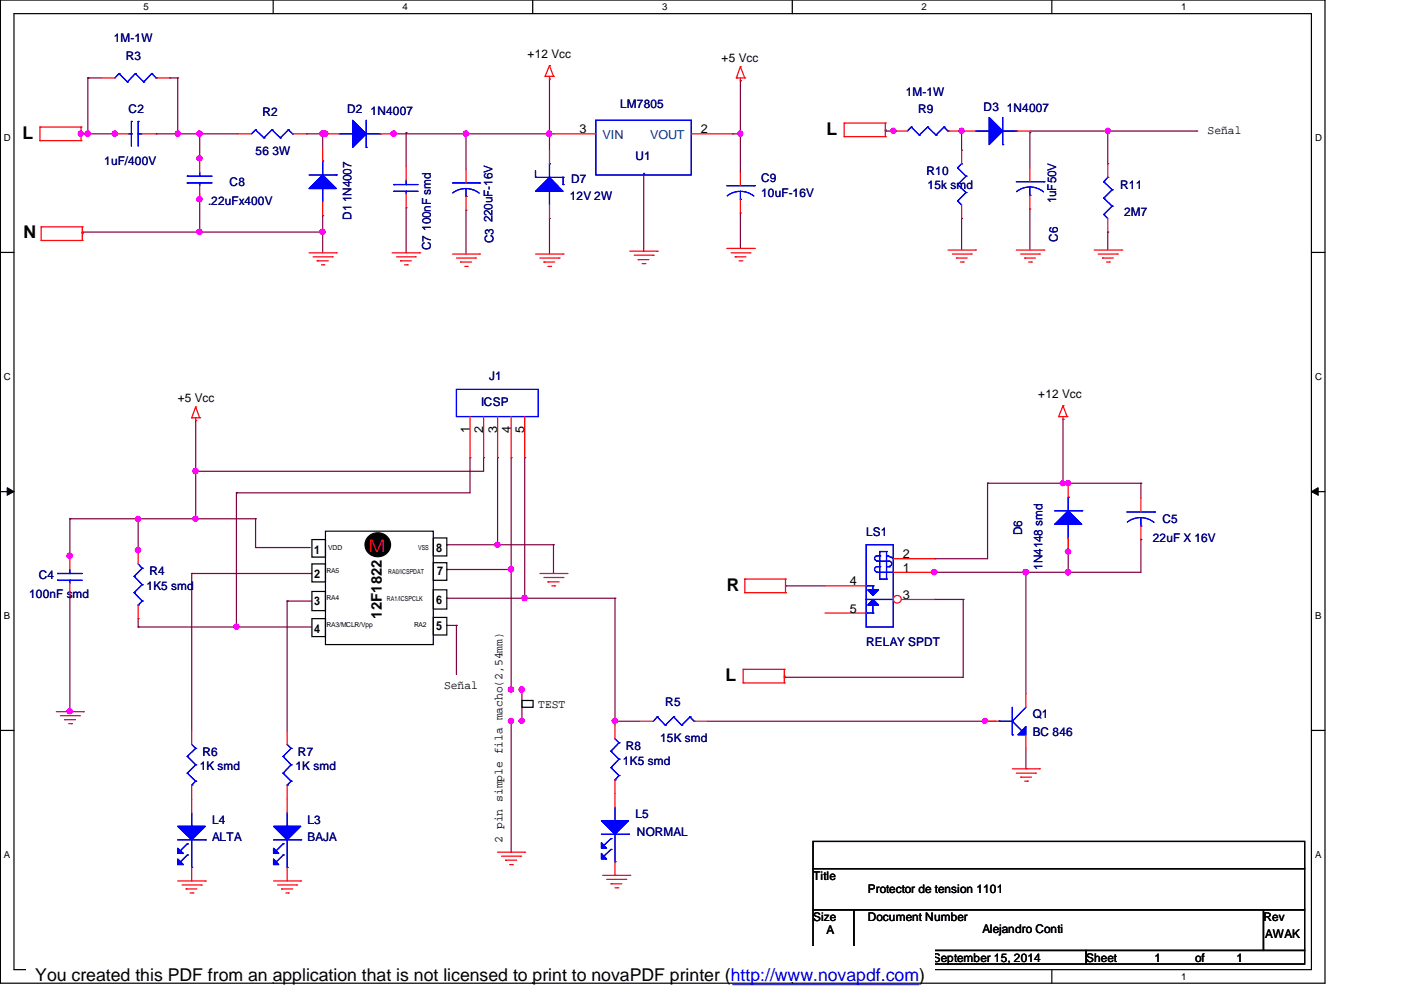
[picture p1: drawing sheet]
<svg xmlns="http://www.w3.org/2000/svg" width="297mm" height="210mm" viewBox="0 0 297 210" stroke-linecap="round" stroke-linejoin="round" font-family="sans-serif">
<path d="M.1 0h280.8v208.5h-280.8zM3 2.9h275v202.7h-275z" fill="none" stroke="#000" stroke-width=".25"/>
<g fill="#fff">
<path d="M30.4 .4h1v2.2h-1z"/>
<path d="M30.4 205.9h1v2.2h-1z"/>
</g>
<path d="M57.9 0v2.9M57.9 205.6v2.9" fill="none" stroke="#000" stroke-width=".25"/>
<g fill="#fff">
<path d="M85.3 .4h1.1v2.2h-1.1z"/>
<path d="M85.3 205.9h1.1v2.2h-1.1z"/>
</g>
<path d="M112.9 0v2.9M112.9 205.6v2.9" fill="none" stroke="#000" stroke-width=".25"/>
<g fill="#fff">
<path d="M140.4 .4h1v2.2h-1z"/>
<path d="M140.4 205.9h1v2.2h-1z"/>
</g>
<path d="M168 0v2.9M168 205.6v2.9" fill="none" stroke="#000" stroke-width=".25"/>
<g fill="#fff">
<path d="M195.4 .4h1v2.2h-1z"/>
<path d="M195.4 205.9h1v2.2h-1z"/>
</g>
<path d="M223 0v2.9M223 205.6v2.9" fill="none" stroke="#000" stroke-width=".25"/>
<g fill="#fff">
<path d="M250.4 .4h1.1v2.2h-1.1z"/>
<path d="M250.4 205.9h1.1v2.2h-1.1z"/>
<path d="M.8 28.2h1.4v2.2h-1.4z"/>
<path d="M278.8 28.2h1.4v2.2h-1.4z"/>
<path d="M.8 78.8h1.4v2.2h-1.4z"/>
<path d="M278.8 78.8h1.4v2.2h-1.4z"/>
</g>
<path d="M.1 53.5h2.9M278 53.5h2.9" fill="none" stroke="#000" stroke-width=".25"/>
<g fill="#fff">
<path d="M.8 129.6h1.3v2.2h-1.3z"/>
<path d="M278.8 129.6h1.3v2.2h-1.3z"/>
</g>
<path d="M.1 104.2h2.9M278 104.2h2.9" fill="none" stroke="#000" stroke-width=".25"/>
<path d="M1.5 103.4l1.5 .8-1.5 .8zM278 104.2l1.5-.8v1.6z" fill="#000" stroke="#000" stroke-width=".21"/>
<g fill="#fff">
<path d="M.8 180.2h1.2v2.2h-1.2z"/>
<path d="M278.8 180.2h1.2v2.2h-1.2z"/>
</g>
<g fill="none" stroke="#000" stroke-width=".25">
<path d="M66.1 114.4h2.9v3.7h-2.9zM66.1 119.6h2.9v3.8h-2.9zM69 112.6h22.9v24.1h-22.9zM91.9 114.1h2.8v3.8h-2.8zM91.9 119.3h2.8v3.7h-2.8zM66.1 125.4h2.9v4.1h-2.9zM66.1 131.2h2.9v3.8h-2.9zM91.9 125.1h2.8v4h-2.8zM91.9 130.9h2.8v3.7h-2.8zM.1 154.9h2.9M110.7 148.5h2.3v1.5h-2.3zM278 154.9h2.9"/>
<path d="M172.4 178.4h104.2v5.8h-104.2zM172.4 184.2h104.2v8.7h-104.2zM172.4 192.9h8.6v8.6h-8.6zM181 192.9h86.9v8.6h-86.9zM267.9 192.9h8.7v8.6h-8.7zM172.4 201.5h57.9v2.9h-57.9zM230.3 201.5h46.3v2.9h-46.3z"/>
</g>
<g fill="none" stroke="#800040" stroke-width=".25">
<path d="M18.6 16.5h.1M18.6 16.5v11.9M18.6 16.5h2.9M36 16.5h.1M36 16.5h1.7M37.7 16.5h.1M37.7 16.5v11.9M116.5 16.8h.1M116.5 16.8v15M157 17.1h.1M157 17.1v19.4M16.8 28.4h.1"/>
<path d="M16.8 28.4h7.9M17.2 28.4h.1M18.6 28.4h.1M24.4 28.4h.1M33.1 28.4h.1M33.1 28.4h17.4M37.7 28.4h.1M42.3 28.4h.1M42.3 33.6h.1M42.3 28.4v5.5M64.9 28.4h.1M64.9 28.4h4.1"/>
<path d="M68.4 28.4h.1M68.4 28.4v2.9M69 28.4h.1M69 28.4v.2M83.5 28.4h.1M83.5 28.4h34.1M83.5 28.4v.2M86.1 28.1h.1M86.1 28.1v7.2M98.8 28.4h.1M98.8 28.4v7.5M116.5 28.4h.1"/>
<path d="M136.5 36.8h.1M136.5 36.8v16.5M155.3 28.4h.1M155.3 28.4h1.7M157 28.4h.1M187.7 27.5h.1M187.7 27.8h.1M187.7 27.8h2.3M187.7 27.5v.3M189.4 27.8h.1M203.9 31.8h.1M203.9 27.8v4"/>
<path d="M218.4 28.1h.1M218.4 27.8h35.3M218.4 28.1v7.5M234.9 27.8h.1M234.9 34.7h.1M234.9 27.8v6.9M253.7 27.8h.1M17.4 49.5h.1M17.4 49.2h.1M17.4 49.2v.3M17.4 49.2h51M42.3 42.3h.1"/>
<path d="M42.3 49.2h.1M42.3 41.1v8.1M68.4 49.2h.1M68.4 45.7h.1M68.4 45.7v7.9M86.1 44h.1M86.1 44v9.6M98.8 44.5h.1M98.8 44.5v9.4M116.5 46.3h.1M116.5 46.3v7.6M157 45.1h.1"/>
<path d="M157 45.1v7.6M203.9 46.3h.1M203.9 46.3v6.7M218.4 44.3h.1M218.4 44.3v8.7M234.9 49.2h.1M234.9 49.2v3.8M41.5 89.2h.1M41.5 99.9h.1M41.5 89.2v20.8M99.7 97h.1M99.7 97v7.5h-49.6"/>
<path d="M102.5 97h.1M102.5 97v2.9h-61M105.5 97h.1M105.5 97v18.5M108.4 97h.1M108.4 97v49.2M111.3 97h.1M111.3 97v29.8M225.4 88.9h.1M225.4 88.9v13.6M14.8 117.9h.1M14.8 110h.1"/>
<path d="M14.8 110v8.5M14.8 110h39.4M29.3 110h.1M29.3 116.7h.1M29.3 110v7.3M41.5 110h.1M50.1 104.5h.1M50.1 104.5v28.4M54.2 110h.1M54.2 116.1h.1M54.2 110v6.1M54.2 116.1h11.6"/>
<path d="M94.7 115.5h.1M94.7 115.5h22.6M105.5 115.5h.1M117.3 115.5h.1M117.3 115.5v6.1M198.1 118.5h.1M209.4 102.5h.1M209.4 102.5h32.5M209.4 102.5v16h-11.3M225.4 102.5h.1M226.5 116.9h.1M226.5 110h.1"/>
<path d="M226.5 102.5h.1M226.5 110v11.3M241.9 102.5h.1M241.9 114.4h.1M241.9 114.4v6.9h-44.4M241.9 102.5v3.2M14.8 126.5h.1M14.8 126.5v24.6M29.3 132.9h.1M29.3 131.2h.1M29.3 131.2v1.7M29.3 132.9h36.8"/>
<path d="M40.6 121.6h.1M40.6 121.6h25.5M40.6 121.6v33.4M50.1 132.9h.1M60.9 127.4h.1M60.9 127.4v27.6M60.9 127.4h5.2M94.7 120.7h.1M94.7 132.6h.1M94.7 126.8h.1M94.7 120.7h13.7M94.7 132.6h2.1"/>
<path d="M94.7 126.8h35.7M96.8 132.6h.1M96.8 132.6v10.4M108.4 120.7h.1M111.3 126.8h.1M130.4 126.8h.1M130.4 126.8v27M166.5 124.2h.1M166.5 124.2h8.4M197.5 121.3h.1M197.5 121h.1M197.5 121v.3"/>
<path d="M198.1 127.1h.1M198.1 121.3h.1M198.1 127.1h6.1M204.2 127.1h.1M204.2 127.1v16.5h-37.9M217.5 121.3h.1M217.5 121.3v25.8M226.5 121.3h.1M14.8 150.9h.1M108.4 152.9h.1M108.4 152.9v27.8M110.7 146.2h.1"/>
<path d="M110.7 146.2v6.7M130.4 152.9h.1M130.4 152.9h5.2M150 152.9h60.9M166.3 143.6h.1M166.3 143.4h.1M166.3 143.4v.2M208.9 152.9h.1M210.9 152.9h.1M217.5 158.7v4.3M217.5 163h.1M130.4 185.6h.1"/>
<path d="M130.4 185.6h.2"/>
</g>
<g fill="#f0f" stroke="#f0f" stroke-width=".25">
<circle cx="208.8" cy="152.8" r=".51"/>
<circle cx="14.8" cy="117.8" r=".55"/>
<circle cx="14.8" cy="150.8" r=".53"/>
<circle cx="110.6" cy="152.8" r=".53"/>
<circle cx="110.6" cy="146.2" r=".55"/>
<circle cx="226.4" cy="121.3" r=".55"/>
<circle cx="226.5" cy="116.9" r=".53"/>
<circle cx="130.4" cy="152.8" r=".53"/>
<circle cx="50.1" cy="132.9" r=".51"/>
<circle cx="41.4" cy="99.9" r=".55"/>
<circle cx="105.5" cy="115.5" r=".53"/>
<circle cx="41.5" cy="110" r=".53"/>
<circle cx="225.3" cy="102.5" r=".51"/>
<circle cx="83.4" cy="28.3" r=".55"/>
<circle cx="116.4" cy="28.3" r=".53"/>
<circle cx="98.8" cy="28.3" r=".55"/>
<circle cx="42.3" cy="28.3" r=".55"/>
<circle cx="68.4" cy="49.2" r=".55"/>
<circle cx="24.3" cy="28.3" r=".55"/>
<circle cx="18.6" cy="28.3" r=".55"/>
<circle cx="17.1" cy="28.3" r=".53"/>
<circle cx="189.4" cy="27.7" r=".53"/>
<circle cx="42.3" cy="33.5" r=".53"/>
<circle cx="111.2" cy="126.8" r=".55"/>
<circle cx="37.7" cy="28.3" r=".53"/>
<circle cx="42.3" cy="42.2" r=".55"/>
<circle cx="69" cy="28.3" r=".55"/>
<circle cx="68.4" cy="28.3" r=".55"/>
<circle cx="42.3" cy="49.2" r=".55"/>
<circle cx="203.9" cy="27.7" r=".53"/>
<circle cx="234.8" cy="27.7" r=".53"/>
<circle cx="156.9" cy="28.3" r=".53"/>
<circle cx="29.3" cy="116.6" r=".55"/>
<circle cx="217.5" cy="121.3" r=".55"/>
<circle cx="29.3" cy="110" r=".53"/>
<circle cx="226.5" cy="102.5" r=".53"/>
<circle cx="108.3" cy="146.2" r=".55"/>
<circle cx="108.3" cy="120.7" r=".55"/>
<circle cx="108.4" cy="152.8" r=".53"/>
<circle cx="198.1" cy="121.3" r=".55"/>
</g>
<g fill="none" stroke="#f00" stroke-width=".25">
<path d="M115.6 16.2h.1M115.6 16.2h1.7M116.5 13.9h.1M116.5 16.8h.1M116.5 13.9l.8 2.3M116.5 13.9l-.9 2.3M116.5 16.2v.6M117.3 16.2h.1M156.1 16.5h.1M156.1 16.5h1.8M157 14.2h.1M157 17.1h.1"/>
<path d="M157 14.2l.9 2.3M157 14.2l-.9 2.3M157 16.5v.6M157.9 16.5h.1M8.5 29.8h.1M8.5 26.9h.1M8.5 26.9h8.7M8.5 29.8h8.7M8.5 26.9v2.9M17.2 26.9h.1M17.2 29.8h.1M17.2 26.9v2.9"/>
<path d="M24.4 28.4h2.9M30.1 28.4h3M42.3 33.6v2.9M42.3 39.4v2.9M68.4 31.3v2.8M69 28.4h2.9M80.6 28.4h2.9M86.1 35.3v2.9M116.5 31.8v2.9M179 29h.1M179 26.1h.1M179 26.1h8.7"/>
<path d="M179 29h8.7M179 26.1v2.9M187.7 26.1h.1M187.7 29h.1M187.7 26.1v2.9M203.9 31.8v2.9M203.9 27.8h2.9M215.5 27.8h2.9M218.4 35.6v2.9M234.9 34.7v2.9M8.7 51h.1M8.7 48.1h.1"/>
<path d="M8.7 48.1h8.7M8.7 51h8.7M8.7 48.1v2.9M17.4 48.1h.1M17.4 51h.1M17.4 48.1v2.9M65.5 53.6h5.8M66.4 54.5h4M67.2 55.3h.1M67.2 55.3h2.4M68.2 56.1h.5M68.4 42.9v2.8"/>
<path d="M68.7 56.1h.1M70.4 54.5h.1M71.3 53.6h.1M83.1 53.6h5.9M84.1 54.5h4M84.9 55.3h.1M84.9 55.3h2.3M85.8 56.1h.6M86.1 41.1v2.9M86.4 56.1h.1M88.1 54.5h.1M89 53.6h.1"/>
<path d="M95.9 53.9h5.8M96.8 54.7h4M97.6 55.6h.1M97.6 55.6h2.4M98.6 56.5h.5M99.1 56.5h.1M100.8 54.7h.1M101.7 53.9h.1M113.5 53.9h5.9M114.5 54.7h4M115.3 55.6h.1M115.3 55.6h2.3"/>
<path d="M116.2 56.5h.6M116.5 43.4v2.9M116.8 56.5h.1M118.5 54.7h.1M119.4 53.9h.1M133.5 53.3h5.9M134.5 54.1h4M135.3 55h.1M135.3 55h2.3M136.1 55.9h.6M136.7 55.9h.1M138.5 54.1h.1"/>
<path d="M139.4 53.3h.1M154.1 52.7h5.8M155 53.6h4M155.9 54.5h.1M155.9 54.5h2.3M156.7 55.3h.6M157.3 55.3h.1M159 53.6h.1M159.9 52.7h.1M201 53h5.8M201.9 53.9h4M202.8 54.7h.1"/>
<path d="M202.8 54.7h2.3M203.6 55.6h.6M203.9 43.4v2.9M204.2 55.6h.1M205.9 53.9h.1M206.8 53h.1M215.5 53h5.8M216.4 53.9h4M217.3 54.7h.1M217.3 54.7h2.2M218.1 55.6h.6M218.4 41.4v2.9"/>
<path d="M218.7 55.6h.1M220.4 53.9h.1M221.3 53h.1M232 53h5.8M232.8 53.9h4.1M233.8 54.7h.1M233.8 54.7h2.3M234.6 55.6h.6M234.9 46.3v2.9M235.2 55.6h.1M236.9 53.9h.1M237.8 53h.1"/>
<path d="M40.6 88.6h.1M40.6 88.6h1.7M41.5 86.3h.1M41.5 89.2h.1M41.5 86.3l.8 2.3M41.5 86.3l-.9 2.3M41.5 88.6v.6M42.3 88.6h.1M99.7 88.3v8.7M102.5 88.3v8.7M105.5 88.3v8.7M108.4 88.3v8.7"/>
<path d="M111.3 88.3v8.7M224.5 88.3h.1M224.5 88.3h1.7M225.4 86h.1M225.4 88.9h.1M225.4 86l.8 2.3M225.4 86l-.9 2.3M225.4 88.3v.6M226.2 88.3h.1M29.3 116.7v2.9M226.5 102.5v2.9M226.5 114.1v2.8"/>
<path d="M241.9 105.7v2.9M241.9 111.5v2.9M29.3 128.3v2.9M114.5 121.6h5.7M115.3 122.4h4.1M116.2 123.4h.1M116.2 123.4h2.3M117 124.2h.6M117.6 124.2h.1M119.4 122.4h.1M120.2 121.6h.1M157.9 125.7h.1"/>
<path d="M157.9 122.8h.1M157.9 122.8h8.6M157.9 125.7h8.6M157.9 122.8v2.9M166.5 122.8h.1M166.5 125.7h.1M166.5 122.8v2.9M11.9 150.9h5.8M12.8 151.7h4M13.7 152.6h.1M13.7 152.6h2.3M14.6 153.4h.6"/>
<path d="M15.2 153.4h.1M16.8 151.7h.1M17.7 150.9h.1M40.6 155v2.8M60.9 155v2.8M130.4 153.8v2.8M157.6 144.8h.1M157.6 141.9h.1M157.6 141.9h8.7M157.6 144.8h8.7M157.6 141.9v2.9M166.3 141.9h.1"/>
<path d="M166.3 144.8h.1M166.3 141.9v2.9M40.6 166.5v2.9M60.9 166.5v5.8M130.4 165.4v2.8M214.6 163h5.8M215.5 163.9h4M216.4 164.8h.1M216.4 164.8h2.3M217.3 165.6h.5M217.8 165.6h.1M219.5 163.9h.1"/>
<path d="M220.4 163h.1M37.7 186.8h5.8M38.6 187.6h4.1M39.5 188.5h.1M39.5 188.5h2.2M40.3 189.3h.6M40.9 189.3h.1M42.7 187.6h.1M43.5 186.8h.1M58 186.8h5.8M58.8 187.6h4.1M59.7 188.5h.1"/>
<path d="M59.7 188.5h2.4M60.6 189.3h.5M60.9 183.9v2.9M61.1 189.3h.1M62.9 187.6h.1M63.8 186.8h.1M105.5 180.7h5.8M106.3 181.5h4.1M107.2 182.4h.1M107.2 182.4h2.4M108 183.3h.6M108.6 183.3h.1"/>
<path d="M110.4 181.5h.1M111.3 180.7h.1M127.8 185.6h5.7M128.6 186.5h4.1M129.5 187.4h.1M129.5 187.4h2.3M130.4 188.2h.6M131 188.2h.1M132.7 186.5h.1M133.5 185.6h.1"/>
</g>
<path d="M78 113.9a2.64 2.64 0 0 1 3.7-.5 2.64 2.64 0 0 1 .5 3.7 2.64 2.64 0 0 1-3.7 .5 2.64 2.64 0 0 1-.5-3.7z" fill-rule="evenodd" fill="#000" stroke="#000" stroke-width=".25"/>
<g fill="#00f" stroke="#00f" stroke-width=".25">
<path d="M65.5 40l2.9-2.9 2.9 2.9z"/>
<path d="M226.5 108.3l2.9 2.9h-5.8z"/>
<path d="M116.5 37.6l2.9 3h-5.9z"/>
<path d="M74.8 25.5l2.8 2.9-2.8 2.9z"/>
<path d="M209.7 24.9l2.9 2.9-2.9 2.9z"/>
<path d="M58 175.2h5.8l-2.9 2.9z"/>
<path d="M58 179.8l1.1 1.1h-1.1z"/>
<path d="M58 182.1l1.1 1.2h-1.1z"/>
<path d="M184 125.1h2.3l-1.2 1.2z"/>
<path d="M185.1 127.1l1.2 1.2h-2.3z"/>
</g>
<g fill="none" stroke="#00f" stroke-width=".25">
<path d="M27.3 28.4h.6M27.9 28.4h.1M27.9 25.8h.1M27.9 25.8v5.2M29.3 25.8h.1M29.3 28.4h.1M29.3 28.4h.8M29.3 25.8v5.2M39.7 37.4h.1M39.7 38.8h.1M39.7 37.4h5.3M39.7 38.8h5.3"/>
<path d="M42.3 38.8h.1M42.3 37.4h.1M42.3 36.5v.9M42.3 38.8v.6M65.5 37.1h5.8M68.4 40h.1M68.4 34.1h.1M68.4 34.1v3M68.4 40v2.9M71.3 37.1h.1M71.9 28.4h2.9M74.8 28.4h.1"/>
<path d="M77.6 31.3h.1M77.6 28.4h3M77.6 25.5v5.8M80.6 28.4h.1M83.5 39.1h.1M83.5 39.1h5.1M86.1 39.1h.1M86.1 38.2v.9M113.5 37.6h.1M113.5 36.2v1.4M113.5 37.6h5.9M116.5 34.7h.1"/>
<path d="M116.5 34.7v2.9M119.4 37.6h.1M119.4 39.1h.1M119.4 37.6v1.5M203 39.1h.1M203 35.6h.1M203 39.1l1.8 1.7M203 35.6l1.8 1.8M203.9 34.7h.1M203.9 34.7l-.9 .9M204.8 37.4h.1M204.8 37.4l-1.8 1.7"/>
<path d="M206.8 27.8h2.9M209.7 27.8h.1M212.6 30.7h.1M212.6 24.9v5.8M212.6 27.8h2.9M215.5 27.8h.1M215.5 38.5h5.8M218.4 39.6l1.5 .3 1.3 .8M218.4 39.6l-1.5 .3-1.4 .7M218.4 39.6v1.8M221.3 38.5h.1M234 38.5h.1"/>
<path d="M234 38.5l1.8 1.7M234.9 37.6h.1M234.9 37.6l-.9 .9M83.5 40.6h.1M83.5 40.6h5.1M86.1 40.6h.1M86.1 40.6v.5M116.5 40.6h.1M116.5 40.6v2.8M203 42.6h.1M203 42.6l.9 .8M204.8 40.8h.1"/>
<path d="M204.8 40.8l-1.8 1.8M218.4 41.4h.1M234 45.5h.1M234 42h.1M234 45.5l.9 .8M234 42l1.8 1.7M235.8 43.7h.1M235.8 40.2h.1M235.8 43.7l-1.8 1.8M235.8 40.2l-1.8 1.8M96.8 82.6h17.3v5.7h-17.3zM29.3 119.6l.8 .9"/>
<path d="M183.6 115.5h5.8v17.4h-5.8zM185.9 119h.1M185.9 119h2.7a.55 .55 0 0 1 .5 .5 .55 .55 0 0 1-.6 .6M186.5 116.9h.1M186.5 117.9h.1M186.5 117.9h-.6a.51 .51 0 0 0-.5 .5 .51 .51 0 0 0 .5 .5M186.5 116.9h1.5M186.5 116.9v5.9M188 116.9h.1M188 117.9h.1M188 117.9h.5l.3 .3M188 116.9v5.9"/>
<path d="M188.9 118.1l.5 .3M223.6 108.3h5.8M226.5 111.2h.1M226.5 105.4h.1M226.5 105.4v2.9M226.5 111.2v2.9M229.4 108.3h.1M238.9 108.6h5.9M241.9 111.5h.1M241.9 109.7l1.5 .3 1.3 .7M241.9 109.7a4.6 4.6 0 0 0-2.9 1M241.9 109.7v1.8"/>
<path d="M244.8 108.6h.1M28.4 122.2h.1M28.4 125.7h.1M28.4 122.2l1.7 1.8M28.4 125.7l1.7 1.7M29.3 128.3h.1M30.1 120.5h.1M30.1 124h.1M30.1 127.4h.1M30.1 120.5l-1.7 1.7M30.1 124l-1.7 1.7M30.1 127.4l-.8 .9"/>
<path d="M183.6 127.1h.1M183.6 130h.1M183.6 124.2h.1M183.6 127.1h5.8M183.6 130h1.5M183.6 124.2h1.5M185.1 130h.1M185.1 124.2h.1M185.1 124.2v.9M185.1 128.3v1.7M185.9 121.3h.1M185.9 121.3h3.5"/>
<path d="M186.5 122.8h.1M186.5 120.2h.1M186.5 120.2h-.6a.55 .55 0 0 0-.5 .5 .55 .55 0 0 0 .5 .6M186.5 122.8h1.5M188 122.8h.1M188 120.2h.6M188.6 120.2h.1M40.6 157.8l.9 .9M41.5 158.7h.1M41.5 158.7l-1.8 1.7M60.9 157.8l.8 .9M61.7 158.7h.1"/>
<path d="M61.7 158.7l-1.7 1.7M129.5 159.3h.1M129.5 159.3l1.7 1.7M130.4 156.6l.8 .9M131.2 157.5h.1M131.2 157.5l-1.7 1.8M39.7 160.4h.1M39.7 163.9h.1M39.7 160.4l1.8 1.8M39.7 163.9l1.8 1.7M40.6 166.5h.1M41.5 162.2h.1"/>
<path d="M41.5 165.6h.1M41.5 162.2l-1.8 1.7M41.5 165.6l-.9 .9M58 178.1h5.8M60 178.9h.1M60 160.4h.1M60 163.9h.1M60 178.9l-1.4 1.5M60 160.4l1.7 1.8M60 163.9l1.7 1.7M60.9 175.2h.1M60.9 166.5h.1"/>
<path d="M60.9 172.3v2.9M60.9 178.1v5.8M61.7 162.2h.1M61.7 165.6h.1M61.7 162.2l-1.7 1.7M61.7 165.6l-.8 .9M63.8 178.1h.1M129.5 162.7h.1M129.5 162.7l1.7 1.7M130.4 165.4h.1M131.2 161h.1M131.2 164.4h.1"/>
<path d="M131.2 161l-1.7 1.7M131.2 164.4l-.8 1M60 181.3h.1M60 181.3l-1.4 1.4M60.9 183.9h.1"/>
</g>
<circle cx="190.3" cy="127.1" r=".83" fill="#fff" stroke="#f00" stroke-width=".25"/>
<g fill="none" stroke="#f00" stroke-width=".25">
<path d="M21.5 16.5h2.9M33.1 16.5h2.9M50.5 28.4h2.8M62.1 28.4h2.8M98.8 35.9v2.9M117.6 28.4h8.7M146.6 28.4h8.7M157 36.5v2.9M189.4 27.8h3M201 27.8h2.9M98.8 41.7v2.8M157 42.3v2.8"/>
<path d="M14.8 117.9v2.8M189.4 118.5h8.7M14.8 123.6v2.9M174.9 130h8.7M174.9 124.2h8.7M189.4 121.3h8.7M191.2 127.1h6.9M135.6 152.9h2.9M147.2 152.9h2.8M208.9 152.9h2.9M217.5 147.1v2.9M217.5 155.8v2.9"/>
<path d="M40.6 169.4v2.9M130.4 168.2v2.9M40.6 183.9v2.9M130.4 182.7v2.9"/>
</g>
<g fill="#00f" stroke="#00f" stroke-width=".25">
<path d="M37.7 175.2h5.8l-2.9 2.9z"/>
<path d="M37.7 179.8l1.2 1.1h-1.2z"/>
<path d="M37.7 182.1l1.2 1.2h-1.2z"/>
<path d="M127.5 174h5.8l-2.9 2.9z"/>
<path d="M127.5 178.7l1.1 1.1h-1.1z"/>
<path d="M127.5 180.9l1.1 1.2h-1.1z"/>
<path d="M217.5 154v1.8h-1.7z" fill-rule="evenodd"/>
<path d="M217.5 154v1.8h-1.7z" fill-rule="evenodd"/>
</g>
<g fill="none" stroke="#00f" stroke-width=".25">
<path d="M25.2 15.6h.1M25.2 15.6l-.8 .9M25.2 15.6l1.8 1.8M27 17.4h.1M28.7 15.6h.1M28.7 15.6l-1.7 1.8M28.7 15.6l1.8 1.8M30.5 17.4h.1M32.2 15.6h.1M32.2 15.6l-1.7 1.8M32.2 15.6l.9 .9M33.1 16.5h.1"/>
<path d="M54.2 27.5h.1M54.2 27.5l-.9 .9M54.2 27.5l1.8 1.7M56 29.2h.1M57.7 27.5h.1M57.7 27.5l-1.7 1.7M57.7 27.5l1.7 1.7M59.4 29.2h.1M61.1 27.5h.1M61.1 27.5l-1.7 1.7M61.1 27.5l1 .9M62.1 28.4h.1"/>
<path d="M95.9 38.8h5.8M98.8 40l1.5 .2 1.3 .7M98.8 40l-1.5 .2-1.3 .7M98.8 40v1.7M101.7 38.8h.1M126.3 25.5h20.3v11.6h-20.3zM154.1 39.4h5.8M159.9 39.4h.1M193.2 26.9h.1M193.2 26.9l-.8 .9M193.2 26.9l1.7 1.7M194.9 28.6h.1"/>
<path d="M196.7 26.9h.1M196.7 26.9l-1.8 1.7M196.7 26.9l1.8 1.7M198.5 28.6h.1M200.2 26.9h.1M200.2 26.9l-1.7 1.7M200.2 26.9l.8 .9M201 27.8h.1M98.8 41.7h.1M157 42.3h.1M157 40.6l1.5 .2 1.3 .8M157 40.6l-1.5 .2-1.3 .7"/>
<path d="M157 40.6v1.7M12.2 121.6h.1M12.2 123h.1M12.2 121.6h5.2M12.2 123h5.2M14.8 123h.1M14.8 121.6h.1M14.8 120.7v.9M14.8 123v.6M139.4 152h.1M139.4 152l-.9 .9M139.4 152l1.7 1.8"/>
<path d="M141.1 153.8h.1M142.8 152h.1M142.8 152l-1.7 1.8M142.8 152l1.7 1.8M144.5 153.8h.1M146.3 152h.1M146.3 152l-1.8 1.8M146.3 152l.9 .9M147.2 152.9h.1M211.8 152.9h.1M211.8 152.9h2.8M214.6 152.9h.1"/>
<path d="M214.6 155.8h.1M214.6 152.9l2.1 2.1M214.6 150v5.8M216.7 155h.1M217.5 150l-2.9 2.9M37.7 178.1h5.8M39.7 178.9h.1M39.7 178.9l-1.4 1.5M40.6 175.2h.1M40.6 172.3v2.9M40.6 178.1v5.8M43.5 178.1h.1"/>
<path d="M127.5 176.9h5.8M129.5 177.8h.1M129.5 177.8l-1.5 1.5M130.4 174h.1M130.4 171.1v2.9M130.4 176.9v5.8M133.3 176.9h.1M39.7 181.3h.1M39.7 181.3l-1.4 1.4M40.6 183.9h.1M129.5 180.1h.1M129.5 180.1l-1.5 1.4"/>
<path d="M130.4 182.7h.1"/>
</g>
<g fill="#f0f" stroke="#f0f" stroke-width=".25">
<circle cx="208.8" cy="152.8" r=".51"/>
<circle cx="14.8" cy="117.8" r=".55"/>
<circle cx="14.8" cy="150.8" r=".53"/>
<circle cx="110.6" cy="152.8" r=".53"/>
<circle cx="110.6" cy="146.2" r=".55"/>
<circle cx="226.4" cy="121.3" r=".55"/>
<circle cx="226.5" cy="116.9" r=".53"/>
<circle cx="130.4" cy="152.8" r=".53"/>
<circle cx="50.1" cy="132.9" r=".51"/>
<circle cx="41.4" cy="99.9" r=".55"/>
<circle cx="105.5" cy="115.5" r=".53"/>
<circle cx="41.5" cy="110" r=".53"/>
<circle cx="225.3" cy="102.5" r=".51"/>
<circle cx="83.4" cy="28.3" r=".55"/>
<circle cx="116.4" cy="28.3" r=".53"/>
<circle cx="98.8" cy="28.3" r=".55"/>
<circle cx="42.3" cy="28.3" r=".55"/>
<circle cx="68.4" cy="49.2" r=".55"/>
<circle cx="24.3" cy="28.3" r=".55"/>
<circle cx="18.6" cy="28.3" r=".55"/>
<circle cx="17.1" cy="28.3" r=".53"/>
<circle cx="189.4" cy="27.7" r=".53"/>
<circle cx="42.3" cy="33.5" r=".53"/>
<circle cx="111.2" cy="126.8" r=".55"/>
<circle cx="37.7" cy="28.3" r=".53"/>
<circle cx="42.3" cy="42.2" r=".55"/>
<circle cx="69" cy="28.3" r=".55"/>
<circle cx="68.4" cy="28.3" r=".55"/>
<circle cx="42.3" cy="49.2" r=".55"/>
<circle cx="203.9" cy="27.7" r=".53"/>
<circle cx="234.8" cy="27.7" r=".53"/>
<circle cx="156.9" cy="28.3" r=".53"/>
<circle cx="29.3" cy="116.6" r=".55"/>
<circle cx="217.5" cy="121.3" r=".55"/>
<circle cx="29.3" cy="110" r=".53"/>
<circle cx="226.5" cy="102.5" r=".53"/>
<circle cx="108.3" cy="146.2" r=".55"/>
<circle cx="108.3" cy="120.7" r=".55"/>
<circle cx="108.4" cy="152.8" r=".53"/>
<circle cx="198.1" cy="121.3" r=".55"/>
</g>
<path d="M5.6 200.5h192.7v7.5h-192.7z" fill="#fff"/>
<path d="M155.3 208.8h39.6" fill="none" stroke="#00f" stroke-width=".21"/>
<g font-size="3.7">
<text x="4.7" y="29.5">L</text>
<text x="175.3" y="28.5">L</text>
<text x="5" y="50.6">N</text>
<text x="154.1" y="125.3">R</text>
<text x="153.8" y="144.4">L</text>
<text x="7.5" y="208">You created this PDF from an application that is not licensed to print to novaPDF printer (http://www.novapdf.com)</text>
</g>
<text font-size="3.7" fill="#f00" x="78.2" y="117">M</text>
<text font-size="3.1" x="80.9" y="131.2" transform="rotate(-90 80.9 131.2)">12F1822</text>
<g font-size="2.6">
<text x="122.9" y="28.3">3</text>
<text x="148.6" y="28.3">2</text>
<text x="99.6" y="91.9" transform="rotate(-90 99.6 91.9)">1</text>
<text x="102.4" y="91.9" transform="rotate(-90 102.4 91.9)">2</text>
<text x="105.4" y="91.9" transform="rotate(-90 105.4 91.9)">3</text>
<text x="108.3" y="91.9" transform="rotate(-90 108.3 91.9)">4</text>
<text x="111.2" y="91.9" transform="rotate(-90 111.2 91.9)">5</text>
<text x="191.4" y="118.4">2</text>
<text x="180.2" y="124.1">4</text>
<text x="191.4" y="121.3">1</text>
<text x="180.2" y="129.9">5</text>
<text x="191.4" y="127">3</text>
</g>
<g font-size="2.6" fill="#004080">
<text x="127.8" y="29.6">VIN</text>
<text x="137.8" y="29.6">VOUT</text>
</g>
<g font-size="2.5" fill="#000080">
<text x="24.1" y="9">1M-1W</text>
<text x="26.7" y="12.8">R3</text>
<text x="131.5" y="23">LM7805</text>
<text x="192" y="20.3">1M-1W</text>
<text x="208.5" y="23.5">D3</text>
<text x="213.4" y="23.8">1N4007</text>
<text x="27.3" y="24.1">C2</text>
<text x="55.6" y="24.7">R2</text>
<text x="73.6" y="24.1">D2</text>
<text x="78.6" y="24.4">1N4007</text>
<text x="194.6" y="24.1">R9</text>
<text x="22.1" y="35.1">1uF/400V</text>
<text x="54.2" y="32.8">56 3W</text>
<text x="134.7" y="34">U1</text>
<text x="48.7" y="39.5">C8</text>
<text x="121.1" y="38.9">D7</text>
<text x="161.4" y="38.5">C9</text>
<text x="161.4" y="41.8">10uF-16V</text>
<text x="196.4" y="37.1">R10</text>
<text x="196.7" y="40">15k smd</text>
<text x="237.5" y="40">R11</text>
<text x="44.1" y="43.4">.22uFx400V</text>
<text x="74.5" y="46.6" transform="rotate(-90 74.5 46.6)">D1</text>
<text x="74.5" y="42.9" transform="rotate(-90 74.5 42.9)">1N4007</text>
<text x="104.4" y="47.2" transform="rotate(-90 104.4 47.2)">220uF-16V</text>
<text x="120.8" y="42.3">12V 2W</text>
<text x="223.9" y="43.1" transform="rotate(-90 223.9 43.1)">1uF50V</text>
<text x="238.3" y="45.8">2M7</text>
<text x="91.4" y="53" transform="rotate(-90 91.4 53)">C7</text>
<text x="91.4" y="49" transform="rotate(-90 91.4 49)">100nF smd</text>
<text x="104.6" y="51.6" transform="rotate(-90 104.6 51.6)">C3</text>
<text x="224.3" y="51.2" transform="rotate(-90 224.3 51.2)">C6</text>
<text x="103.7" y="80.5">J1</text>
<text x="102" y="86">ICSP</text>
<text x="183.6" y="113.6">LS1</text>
<text x="216.7" y="113.5" transform="rotate(-90 216.7 113.5)">D6</text>
<text x="246.5" y="110.9">C5</text>
<text x="244.4" y="115">22uF X 16V</text>
<text x="8.2" y="122.9">C4</text>
<text x="31.1" y="125.2">1K5 smd</text>
<text x="31.7" y="121.9">R4</text>
<text x="221.1" y="120.7" transform="rotate(-90 221.1 120.7)">1N4148 smd</text>
<text x="6.2" y="126.8">100nF smd</text>
<text x="183.6" y="137">RELAY SPDT</text>
<text x="141.1" y="149.8">R5</text>
<text x="218.9" y="152.3">Q1</text>
<text x="42.9" y="160.2">R6</text>
<text x="63.2" y="160.2">R7</text>
<text x="132.7" y="159">R8</text>
<text x="140" y="157.3">15K smd</text>
<text x="218.9" y="156.1">BC 846</text>
<text x="42.3" y="163.3">1K smd</text>
<text x="62.7" y="163.3">1K smd</text>
<text x="132.1" y="162.2">1K5 smd</text>
<text x="134.7" y="173.5">L5</text>
<text x="45" y="174.7">L4</text>
<text x="45" y="178.4">ALTA</text>
<text x="65.2" y="174.7">L3</text>
<text x="65.2" y="178.4">BAJA</text>
<text x="135" y="177.2">NORMAL</text>
</g>
<g font-size="2.5">
<text x="111.8" y="12.2">+12 Vcc</text>
<text x="153" y="13.1">+5 Vcc</text>
<text x="256" y="28.5">Señal</text>
<text x="37.7" y="85.2">+5 Vcc</text>
<text x="220.1" y="84.3">+12 Vcc</text>
<text x="66.6" y="117.4">1</text>
<text x="92.5" y="117">8</text>
<text x="66.6" y="122.5">2</text>
<text x="92.7" y="121.9">7</text>
<text x="66.6" y="128.4">3</text>
<text x="92.5" y="128">6</text>
<text x="66.6" y="134.1">4</text>
<text x="92.5" y="133.5">5</text>
<text x="94.1" y="146.1">Señal</text>
<text x="114.1" y="150">TEST</text>
<text x="106.5" y="178.7" transform="rotate(-90 106.5 178.7)">2 pin simple fila macho(2,54mm)</text>
<text x="172.4" y="186.5">Title</text>
<text x="184" y="189.4">Protector de tension 1101</text>
<text x="172.4" y="195.3">Size</text>
<text x="184" y="195.3">Document Number</text>
<text x="208.3" y="197.8">Alejandro Conti</text>
<text x="267.9" y="195.3">Rev</text>
<text x="175.3" y="198.1">A</text>
<text x="187.5" y="203.9">Monday, September 15, 2014</text>
<text x="230.3" y="203.9">Sheet</text>
<text x="244.8" y="203.9">1</text>
<text x="253.4" y="203.9">of</text>
<text x="262.1" y="203.9">1</text>
<text x="268.2" y="199">AWAK</text>
</g>
<g font-size="2">
<text x="30.4" y="2.1">5</text>
<text x="85.3" y="2.1">4</text>
<text x="140.4" y="2.1">3</text>
<text x="195.4" y="2.1">2</text>
<text x="250.4" y="2.1">1</text>
<text x=".8" y="30">D</text>
<text x="278.8" y="30">D</text>
<text x=".8" y="80.6">C</text>
<text x="278.8" y="80.6">C</text>
<text x=".8" y="131.3">B</text>
<text x="278.8" y="131.3">B</text>
<text x=".8" y="182">A</text>
<text x="278.8" y="182">A</text>
<text x="30.4" y="207.7">5</text>
<text x="85.3" y="207.7">4</text>
<text x="140.4" y="207.7">3</text>
<text x="195.4" y="207.7">2</text>
<text x="250.4" y="207.7">1</text>
</g>
<g font-size="1.4">
<text x="69.6" y="116.5">VDD</text>
<text x="88.6" y="116.5">VSS</text>
<text x="69.3" y="121.4">RA5</text>
<text x="82.3" y="121.8">RA0/ICSPDAT</text>
<text x="69.3" y="127.3">RA4</text>
<text x="82" y="127.5">RA1/ICSPCLK</text>
<text x="69.3" y="133">RA3/MCLR/Vpp</text>
<text x="87.8" y="133">RA2</text>
</g>
</svg>
